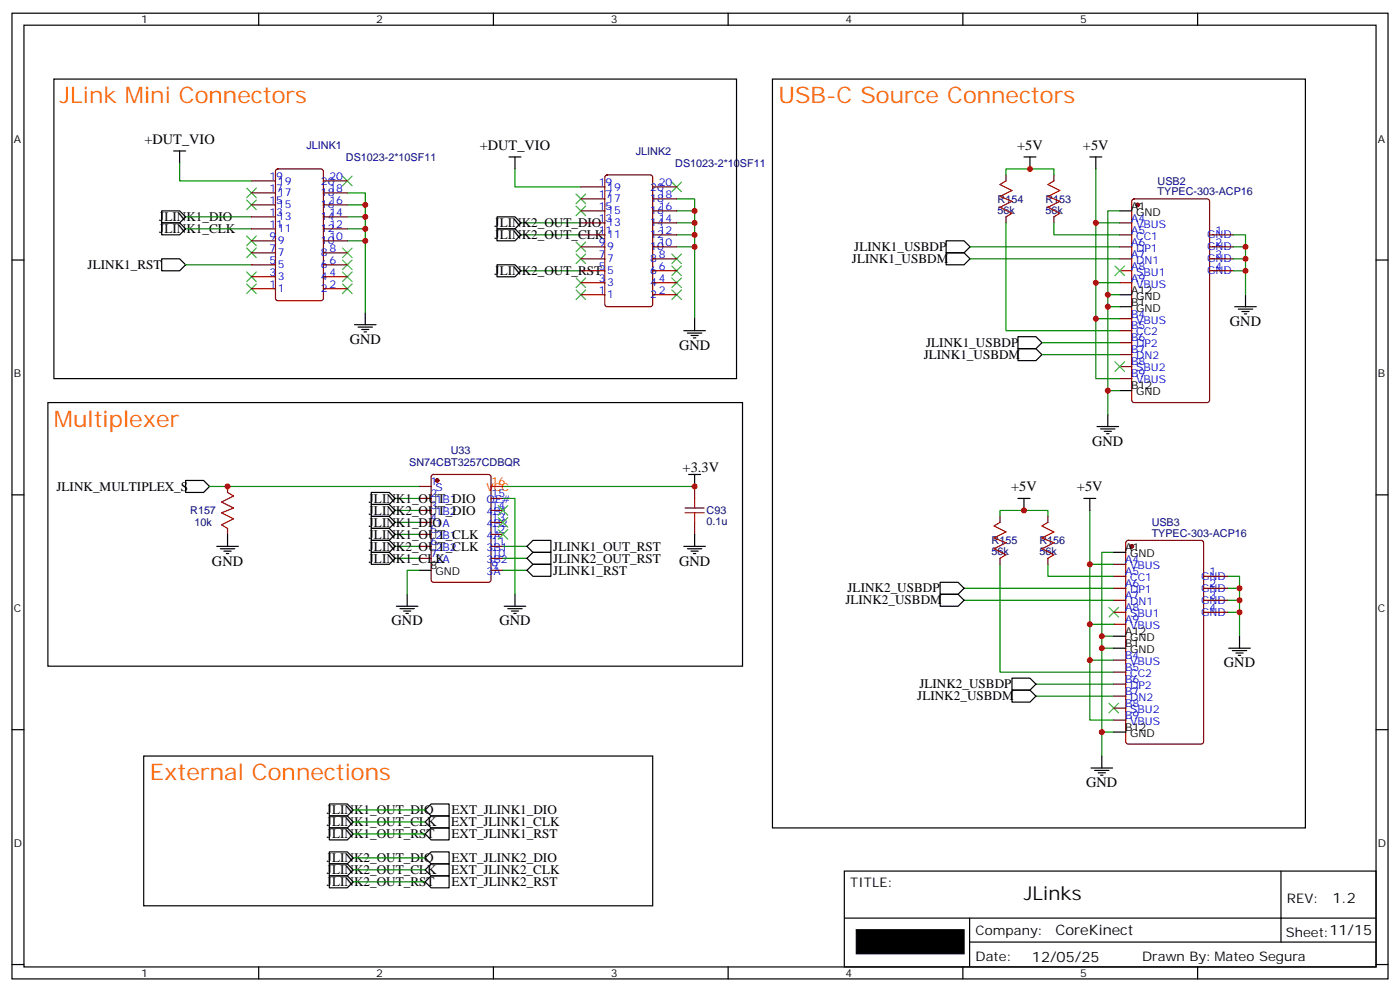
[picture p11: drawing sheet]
<svg xmlns="http://www.w3.org/2000/svg" width="412mm" height="292mm" viewBox="0 0 412 292" stroke-linecap="round" stroke-linejoin="round" font-family="sans-serif">
<g fill="none" stroke="#000" stroke-width=".35">
<path d="M3.5 3.9h405.4v284.3h-405.4zM7.1 7.4h398.2v277.3h-398.2zM76.2 3.9v3.5M145.3 3.9v3.5M214.5 3.9v3.5M283.6 3.9v3.5M352.8 3.9v3.5M15.9 23.3h201.1v88.2h-201.1zM227.5 23.3h157v220.5h-157zM51.2 44.4h3.5M52.9 44.4v3.6M149.9 46.2h3.6"/>
<path d="M151.7 46.2v3.5M301.6 46.2h3.6M303.4 46.2v3.5M321 46.2h3.6M322.8 46.2v3.5M3.5 76.6h3.6M47.6 65.6h5.3l1.8 1.8-1.8 1.7h-5.3zM47.6 76.2h5.3l1.8 1.8-1.8 1.7h-5.3zM47.6 62.1h5.3l1.8 1.8-1.8 1.7h-5.3zM146.4 63.9h5.3l1.8 1.7-1.8 1.8h-5.3zM146.4 78h5.3l1.8 1.7-1.8 1.8h-5.3zM146.4 67.4h5.3l1.8 1.7-1.8 1.8h-5.3z"/>
<path d="M278.7 74.4h5.3l1.8 1.8-1.8 1.8h-5.3zM278.7 70.9h5.3l1.8 1.8-1.8 1.7h-5.3zM329.8 62.1h3.6M405.3 76.6h3.6M104.4 95.6h6.4M105.5 96.3h4.2M106.5 97h2.2M107.2 97.7h.7M107.6 92.1v3.5M201.4 97.4h6.4M202.5 98.1h4.2M203.6 98.8h2.1"/>
<path d="M204.3 99.5h.7M204.6 93.8v3.6M299.9 99.1h5.3l1.7 1.8-1.7 1.8h-5.3zM329.8 86.8h3.6M329.8 90.3h3.6M363.7 90.3h6.4M364.8 91h4.2M365.8 91.7h2.1M366.5 92.4h.7M366.9 86.8v3.5M14.1 118.5h204.6v77.6h-204.6zM299.9 102.7h5.3l1.7 1.7-1.7 1.8h-5.3z"/>
<path d="M329.8 115h3.6M202.8 139.7h3.6M204.6 139.7v3.5M323.1 125.6h6.4M324.2 126.3h4.2M325.3 127h2.1M326 127.7h.7M326.3 122.1v3.5M3.5 145.7h3.6M54.7 141.5h5.3l1.7 1.7-1.7 1.8h-5.3zM67 157.3v3.6M109.4 145h5.3l1.7 1.8-1.7 1.7h-5.3z"/>
<path d="M109.4 152h5.3l1.7 1.8-1.7 1.8h-5.3zM109.4 155.6h5.3l1.7 1.7-1.7 1.8h-5.3zM109.4 148.5h5.3l1.7 1.8-1.7 1.7h-5.3zM109.4 159.1h5.3l1.7 1.8-1.7 1.7h-5.3zM204.6 157.3v3.6M299.9 146.8h3.5M301.6 146.8v3.5M319.3 146.8h3.5M321 146.8v3.5M405.3 145.7h3.6M63.9 160.9h6.3M64.9 161.6h4.2"/>
<path d="M66 162.3h2.1M66.7 163h.7M109.4 162.6h5.3l1.7 1.8-1.7 1.8h-5.3zM116.8 178.5h6.3M117.8 179.2h4.3M118.9 179.9h2.1M119.9 175v3.5M123.5 167.9h3.5M148.5 178.5h6.4M149.6 179.2h4.2M150.6 179.9h2.2M151.7 175v3.5"/>
<path d="M155.2 167.9l1.8-1.7h5.3v3.5h-5.3zM155.2 160.9l1.8-1.8h5.3v3.5h-5.3zM155.2 164.4l1.8-1.8h5.3v3.6h-5.3zM201.4 160.9h6.4M202.5 161.6h4.2M203.6 162.3h2.1M204.3 163h.7M276.9 171.4h5.3l1.8 1.8-1.8 1.8h-5.3zM276.9 175h5.3l1.8 1.7-1.8 1.8h-5.3zM328.1 162.6h3.5M119.6 180.6h.7M151.3 180.6h.7"/>
<path d="M298.1 199.7h5.3l1.8 1.7-1.8 1.8h-5.3zM328.1 190.9h3.5M328.1 187.3h3.5M361.9 190.9h6.4M363 191.6h4.2M364.1 192.3h2.1M364.8 193h.7M365.1 187.3v3.6M3.5 214.8h3.6M298.1 203.2h5.3l1.8 1.8-1.8 1.7h-5.3zM328.1 215.5h3.5M405.3 214.8h3.6"/>
<path d="M42.3 222.6h150v44.1h-150zM97 236.7h5.3l1.8 1.8-1.8 1.7h-5.3zM125.2 238.5l1.8-1.8h5.3v3.5h-5.3zM321.4 226.1h6.3M322.4 226.8h4.3M323.5 227.5h2.1M324.2 228.2h.7M324.6 222.6v3.5M97 240.2h5.3l1.8 1.8-1.8 1.8h-5.3zM97 243.8h5.3l1.8 1.7-1.8 1.8h-5.3zM97 257.9h5.3l1.8 1.7-1.8 1.8h-5.3zM97 250.8h5.3l1.8 1.8-1.8 1.8h-5.3z"/>
<path d="M97 254.4h5.3l1.8 1.7-1.8 1.8h-5.3zM125.2 252.6l1.8-1.8h5.3v3.6h-5.3zM125.2 259.6l1.8-1.7h5.3v3.5h-5.3zM125.2 245.5l1.8-1.7h5.3v3.5h-5.3zM125.2 242l1.8-1.8h5.3v3.6h-5.3zM125.2 256.1l1.8-1.7h5.3v3.5h-5.3zM248.7 256.5h156.6v28.2h-156.6zM377.3 256.5v20.9M248.7 270.3h156.5M285.6 277.4h119.6M285.6 270.3v14.1M3.5 284h3.6"/>
<path d="M76.2 284.7v3.5M145.3 284.7v3.5M214.5 284.7v3.5M283.6 284.7v3.5M352.8 284.7v3.5M405.3 284h3.6"/>
</g>
<g fill="none" stroke="#008700" stroke-width=".35">
<path d="M52.9 48v5.3h21.2M102.3 56.8h5.3v3.5M151.7 49.7v5.3h19.4M199.3 58.6h5.3v3.5M296.3 51.5v-1.8h14.1v1.8M322.8 49.7v15.9h7M54.7 63.9h19.4M54.7 67.4h19.4M54.7 78h19.4M102.3 60.3h5.3v31.8M102.3 63.9h5.3M102.3 67.4h5.3"/>
<path d="M102.3 70.9h5.3M153.5 69.1h17.6M153.5 65.6h17.6M153.5 79.7h17.6M199.3 62.1h5.3v31.7M199.3 72.7h5.3M199.3 69.1h5.3M199.3 65.6h5.3M285.8 72.7h44M285.8 76.2h44M296.3 65.6v31.8h33.5M310.4 65.6v3.5h19.4"/>
<path d="M322.8 65.6v28.2h7M329.8 62.1h-3.5v24.7M363.4 79.7h3.5v7.1M363.4 69.1h3.5v10.6M363.4 72.7h3.5M363.4 76.2h3.5M322.8 93.8v17.7h7M322.8 83.3h7M329.8 90.3h-3.5v24.7M329.8 86.8h-3.5v3.5M306.9 104.4h22.9M306.9 100.9h22.9"/>
<path d="M329.8 115h-3.5v7.1M61.7 143.2h61.8M116.4 146.8h7.1M116.4 157.3h7.1M116.4 153.8h7.1M116.4 150.3h7.1M148.2 146.8h3.5v28.2M148.2 143.2h56.4M294.6 152v-1.7h14.1v1.7M321 150.3v15.9h7.1M116.4 160.9h7.1M116.4 164.4h7.1"/>
<path d="M123.5 167.9h-3.6v7.1M148.2 160.9h7M148.2 167.9h7M148.2 164.4h7M284 176.7h44.1M284 173.2h44.1M294.6 166.2v31.7h33.5M308.7 166.2v3.5h19.4M321 166.2v28.2h7.1M328.1 162.6h-3.5v24.7M361.6 169.7h3.5v10.6M361.6 176.7h3.5"/>
<path d="M361.6 173.2h3.5M321 194.4v17.6h7.1M321 183.8h7.1M328.1 187.3h-3.5v3.6M328.1 190.9h-3.5v24.6M361.6 180.3h3.5v7M305.2 201.4h22.9M305.2 205h22.9M328.1 215.5h-3.5v7.1M104.1 238.5h21.1M104.1 256.1h21.1M104.1 242h21.1"/>
<path d="M104.1 245.5h21.1M104.1 259.6h21.1M104.1 252.6h21.1"/>
</g>
<g fill="none" stroke="#3c3" stroke-width=".35">
<path d="M72.7 55.4l2.8 2.8M72.7 58.9l2.8 2.8M75.5 55.4l-2.8 2.8M75.5 58.9l-2.8 2.8M100.9 51.9l2.8 2.8M103.7 51.9l-2.8 2.8M169.7 57.1l2.8 2.9M172.5 57.1l-2.8 2.9M197.9 53.6l2.8 2.8M200.7 53.6l-2.8 2.8M72.7 69.5l2.8 2.8M72.7 73l2.8 2.8"/>
<path d="M75.5 69.5l-2.8 2.8M75.5 73l-2.8 2.8M100.9 73l2.8 2.8M100.9 76.6l2.8 2.8M103.7 73l-2.8 2.8M103.7 76.6l-2.8 2.8M169.7 74.8l2.8 2.8M169.7 71.3l2.8 2.8M169.7 60.7l2.8 2.8M172.5 74.8l-2.8 2.8M172.5 71.3l-2.8 2.8M172.5 60.7l-2.8 2.8"/>
<path d="M197.9 78.3l2.8 2.8M197.9 74.8l2.8 2.8M200.7 78.3l-2.8 2.8M200.7 74.8l-2.8 2.8M328.4 78.3l2.9 2.8M331.3 78.3l-2.9 2.8M72.7 80.1l2.8 2.8M72.7 83.6l2.8 2.8M75.5 80.1l-2.8 2.8M75.5 83.6l-2.8 2.8M100.9 80.1l2.8 2.8M100.9 83.6l2.8 2.8"/>
<path d="M103.7 80.1l-2.8 2.8M103.7 83.6l-2.8 2.8M169.7 85.4l2.8 2.8M169.7 81.8l2.8 2.9M172.5 85.4l-2.8 2.8M172.5 81.8l-2.8 2.9M197.9 85.4l2.8 2.8M197.9 81.8l2.8 2.9M200.7 85.4l-2.8 2.8M200.7 81.8l-2.8 2.9M328.4 106.5l2.9 2.9M331.3 106.5l-2.9 2.9"/>
<path d="M146.8 148.9l2.8 2.8M146.8 152.4l2.8 2.8M146.8 155.9l2.8 2.8M149.6 148.9l-2.8 2.8M149.6 152.4l-2.8 2.8M149.6 155.9l-2.8 2.8M326.7 178.9l2.8 2.8M329.5 178.9l-2.8 2.8M326.7 207.1l2.8 2.8M329.5 207.1l-2.8 2.8"/>
</g>
<path d="M252.2 273.8h31.8v7h-31.8z" fill="#000" stroke="#000" stroke-width=".35"/>
<g fill="none" stroke="#870000" stroke-width=".35">
<path d="M74.1 56.8h7M74.1 53.3h7M81.4 49.9l.4-.2h12.7l.7 .5v37.6l-.4 .7h-13l-.6-.4-.1-37.7zM95.2 56.8h7.1M95.2 53.3h7.1M171.1 58.6h7.1M171.1 55h7.1M178.4 51.7l.5-.2h12.7l.6 .4 .1 37.7-.5 .7h-12.9l-.7-.5v-37.6zM192.3 58.6h7M192.3 55h7M296.3 51.5v1.8M310.4 51.5v1.8"/>
<path d="M333.6 58.8l.5-.2h21.5l.7 .4v58.8l-.5 .7h-21.7l-.7-.4v-58.8zM74.1 78h7M74.1 74.4h7M74.1 70.9h7M74.1 67.4h7M74.1 63.9h7M74.1 60.3h7M95.2 78h7.1M95.2 74.4h7.1M95.2 70.9h7.1M95.2 67.4h7.1M95.2 63.9h7.1"/>
<path d="M95.2 60.3h7.1M171.1 79.7h7.1M171.1 76.2h7.1M171.1 72.7h7.1M171.1 69.1h7.1M171.1 65.6h7.1M171.1 62.1h7.1M192.3 79.7h7M192.3 76.2h7M192.3 72.7h7M192.3 69.1h7M192.3 65.6h7"/>
<path d="M192.3 62.1h7M296.3 63.9v1.7M310.4 63.9v1.7M329.8 79.7h3.6M329.8 76.2h3.6M329.8 72.7h3.6M329.8 69.1h3.6M329.8 65.6h3.6M356.3 79.7h7.1M356.3 76.2h7.1M356.3 72.7h7.1M356.3 69.1h7.1"/>
<path d="M74.1 85h7M74.1 81.5h7M95.2 85h7.1M95.2 81.5h7.1M171.1 86.8h7.1M171.1 83.3h7.1M192.3 86.8h7M192.3 83.3h7M329.8 83.3h3.6M329.8 93.8h3.6M329.8 97.4h3.6M329.8 100.9h3.6"/>
<path d="M329.8 104.4h3.6M329.8 107.9h3.6M329.8 111.5h3.6M127.2 139.9l.5-.2h16.2l.7 .4v30.6l-.4 .7h-16.5l-.6-.4-.1-30.6zM67 143.2v1.8M67 155.6v1.7M123.5 143.2h3.5M123.5 146.8h3.5M123.5 150.3h3.5M123.5 153.8h3.5M123.5 157.3h3.5M144.6 146.8h3.6"/>
<path d="M144.6 150.3h3.6M144.6 153.8h3.6M144.6 157.3h3.6M204.6 143.2v3.6M204.6 153.8v3.5M294.6 152v1.8M308.7 152v1.8M331.8 159.3l.5-.2h21.5l.7 .4v58.9l-.4 .6-21.8 .1-.6-.5-.1-58.8zM123.5 160.9h3.5M123.5 164.4h3.5M144.6 160.9h3.6M144.6 164.4h3.6"/>
<path d="M144.6 167.9h3.6M294.6 164.4v1.8M308.7 164.4v1.8M328.1 166.2h3.5M328.1 169.7h3.5M328.1 173.2h3.5M328.1 176.7h3.5M354.5 169.7h7.1M354.5 173.2h7.1M354.5 176.7h7.1M328.1 180.3h3.5M328.1 183.8h3.5"/>
<path d="M328.1 194.4h3.5M328.1 197.9h3.5M354.5 180.3h7.1M328.1 201.4h3.5M328.1 205h3.5M328.1 208.5h3.5M328.1 212h3.5"/>
</g>
<g fill="#870000" stroke="#870000" stroke-width=".35">
<circle cx="335.1" cy="60.3" r=".53"/>
<circle cx="333.4" cy="160.9" r=".53"/>
<circle cx="128.8" cy="141.5" r=".53"/>
</g>
<path d="M296.3 53.3l-1.7 1 3.5 1.8-3.5 1.8 3.5 1.4-3.5 1.7 3.5 1.8-1.8 1.1M310.4 53.3l-1.7 1 3.5 1.8-3.5 1.8 3.5 1.4-3.5 1.7 3.5 1.8-1.8 1.1M67 145l1.8 1-3.5 1.8 3.5 1.8-3.5 1.4 3.5 1.8-3.5 1.7 1.7 1.1M201.8 151h5.6M201.8 149.6h5.6M204.6 146.8v2.8M204.6 151v2.8M294.6 153.8l-1.8 1.1 3.5 1.7-3.5 1.8 3.5 1.4-3.5 1.8 3.5 1.7-1.7 1.1M308.7 153.8l-1.8 1.1 3.5 1.7-3.5 1.8 3.5 1.4-3.5 1.8 3.5 1.7-1.7 1.1" fill="none" stroke="#a10000" stroke-width=".35"/>
<path d="M144.6 143.2h3.6" fill="none" stroke="#f00" stroke-width=".35"/>
<g fill="#c00">
<circle cx="107.6" cy="63.9" r=".88"/>
<circle cx="107.6" cy="67.4" r=".88"/>
<circle cx="107.6" cy="70.9" r=".88"/>
<circle cx="204.6" cy="72.7" r=".88"/>
<circle cx="204.6" cy="69.1" r=".88"/>
<circle cx="204.6" cy="65.6" r=".88"/>
<circle cx="204.6" cy="62.1" r=".88"/>
<circle cx="107.6" cy="60.3" r=".88"/>
<circle cx="366.9" cy="79.7" r=".88"/>
<circle cx="366.9" cy="72.7" r=".88"/>
<circle cx="366.9" cy="76.2" r=".88"/>
<circle cx="326.3" cy="115" r=".88"/>
<circle cx="326.3" cy="90.3" r=".88"/>
<circle cx="326.3" cy="86.8" r=".88"/>
<circle cx="322.8" cy="65.6" r=".88"/>
<circle cx="322.8" cy="93.8" r=".88"/>
<circle cx="303.4" cy="49.7" r=".88"/>
<circle cx="301.6" cy="150.3" r=".88"/>
<circle cx="321" cy="194.4" r=".88"/>
<circle cx="321" cy="166.2" r=".88"/>
<circle cx="324.6" cy="187.3" r=".88"/>
<circle cx="324.6" cy="190.9" r=".88"/>
<circle cx="324.6" cy="215.5" r=".88"/>
<circle cx="365.1" cy="176.7" r=".88"/>
<circle cx="365.1" cy="173.2" r=".88"/>
<circle cx="365.1" cy="180.3" r=".88"/>
<circle cx="321" cy="183.8" r=".88"/>
<circle cx="322.8" cy="83.3" r=".88"/>
<circle cx="204.6" cy="143.2" r=".88"/>
<circle cx="67" cy="143.2" r=".88"/>
</g>
<g font-size="6.7" fill="#f60">
<text x="17.6" y="30.3">JLink Mini Connectors</text>
<text x="229.3" y="30.3">USB-C Source Connectors</text>
<text x="15.9" y="125.6">Multiplexer</text>
<text x="44.1" y="229.7">External Connections</text>
</g>
<text font-size="5.6" x="301.6" y="264.9">JLinks</text>
<g font-size="4.2">
<text x="42.6" y="42.3">+DUT_VIO</text>
<text x="141.3" y="44.1">+DUT_VIO</text>
<text x="299.6" y="44.1">+5V</text>
<text x="319" y="44.1">+5V</text>
<text x="362.3" y="96">GND</text>
<text x="103" y="101.2">GND</text>
<text x="200" y="103">GND</text>
<text x="321.7" y="131.2">GND</text>
<text x="201.1" y="139">+3.3V</text>
<text x="297.8" y="144.7">+5V</text>
<text x="317.2" y="144.7">+5V</text>
<text x="62.4" y="166.5">GND</text>
<text x="200" y="166.5">GND</text>
<text x="115.4" y="184.1">GND</text>
<text x="147.1" y="184.1">GND</text>
<text x="360.5" y="196.5">GND</text>
<text x="320" y="231.8">GND</text>
<text x="392.5" y="265.7">1.2</text>
<text x="310.9" y="275.3">CoreKinect</text>
<text x="304" y="283.1">12/05/25</text>
</g>
<g font-size="3.9">
<text x="46.9" y="65.1">JLINK1_DIO</text>
<text x="46.9" y="68.6">JLINK1_CLK</text>
<text x="145.7" y="66.9">JLINK2_OUT_DIO</text>
<text x="145.7" y="70.4">JLINK2_OUT_CLK</text>
<text x="250.9" y="77.6">JLINK1_USBDM</text>
<text x="251.6" y="74">JLINK1_USBDP</text>
<text x="25.8" y="79.2">JLINK1_RST</text>
<text x="145.7" y="81">JLINK2_OUT_RST</text>
<text x="272.1" y="105.8">JLINK1_USBDM</text>
<text x="272.8" y="102.2">JLINK1_USBDP</text>
<text x="16.6" y="144.5">JLINK_MULTIPLEX_S</text>
<text x="108.7" y="148">JLINK1_OUT_DIO</text>
<text x="108.7" y="155.1">JLINK1_DIO</text>
<text x="108.7" y="151.5">JLINK2_OUT_DIO</text>
<text x="108.7" y="158.6">JLINK1_OUT_CLK</text>
<text x="108.7" y="165.6">JLINK1_CLK</text>
<text x="108.7" y="162.1">JLINK2_OUT_CLK</text>
<text x="163" y="162.2">JLINK1_OUT_RST</text>
<text x="163" y="165.7">JLINK2_OUT_RST</text>
<text x="163" y="169.2">JLINK1_RST</text>
<text x="249" y="177.9">JLINK2_USBDM</text>
<text x="249.7" y="174.4">JLINK2_USBDP</text>
<text x="270.8" y="202.6">JLINK2_USBDP</text>
<text x="270.2" y="206.1">JLINK2_USBDM</text>
<text x="96.3" y="239.7">JLINK1_OUT_DIO</text>
<text x="133" y="239.8">EXT_JLINK1_DIO</text>
<text x="96.3" y="243.2">JLINK1_OUT_CLK</text>
<text x="132.9" y="243.3">EXT_JLINK1_CLK</text>
<text x="96.3" y="246.8">JLINK1_OUT_RST</text>
<text x="133" y="246.8">EXT_JLINK1_RST</text>
<text x="96.3" y="253.8">JLINK2_OUT_DIO</text>
<text x="96.3" y="257.4">JLINK2_OUT_CLK</text>
<text x="132.9" y="257.4">EXT_JLINK2_CLK</text>
<text x="133" y="253.9">EXT_JLINK2_DIO</text>
<text x="96.3" y="260.9">JLINK2_OUT_RST</text>
<text x="133" y="260.9">EXT_JLINK2_RST</text>
<text x="250.5" y="261.1">TITLE:</text>
<text x="379.1" y="265.7">REV:</text>
<text x="287.4" y="275.3">Company:</text>
<text x="378.7" y="275.9">Sheet:11/15</text>
<text x="287.4" y="282.9">Date:</text>
<text x="336.4" y="283">Drawn By:Mateo Segura</text>
</g>
<g font-size="3.2">
<text x="41.6" y="6.9">1</text>
<text x="110.8" y="6.9">2</text>
<text x="179.9" y="6.9">3</text>
<text x="249.1" y="6.9">4</text>
<text x="318.2" y="6.9">5</text>
<text x="4.1" y="42">A</text>
<text x="405.9" y="42">A</text>
<text x="333.2" y="61.7">A1</text>
<text x="334.7" y="63.5">GND</text>
<text x="333.2" y="86.4">A12</text>
<text x="333.2" y="90">B1</text>
<text x="334.7" y="88.2">GND</text>
<text x="334.7" y="91.7">GND</text>
<text x="4.1" y="111.1">B</text>
<text x="405.9" y="111.1">B</text>
<text x="333.2" y="114.7">B12</text>
<text x="334.7" y="116.4">GND</text>
<text x="126.8" y="167.6">8</text>
<text x="331.4" y="162.3">A1</text>
<text x="332.9" y="164">GND</text>
<text x="128.3" y="169.3">GND</text>
<text x="4.1" y="180.3">C</text>
<text x="405.9" y="180.3">C</text>
<text x="331.4" y="187">A12</text>
<text x="331.4" y="190.5">B1</text>
<text x="332.9" y="188.7">GND</text>
<text x="332.9" y="192.3">GND</text>
<text x="331.4" y="215.2">B12</text>
<text x="332.9" y="217">GND</text>
<text x="4.1" y="249.4">D</text>
<text x="405.9" y="249.4">D</text>
<text x="41.6" y="287.7">1</text>
<text x="110.8" y="287.7">2</text>
<text x="179.9" y="287.7">3</text>
<text x="249.1" y="287.7">4</text>
<text x="318.2" y="287.7">5</text>
</g>
<g font-size="3.2" fill="#000080">
<text x="90.3" y="43.8">JLINK1</text>
<text x="101.9" y="47.4">DS1023-2*10SF11</text>
<text x="187.3" y="45.6">JLINK2</text>
<text x="198.9" y="49.1">DS1023-2*10SF11</text>
<text x="293.9" y="59.7">R154</text>
<text x="308" y="59.7">R153</text>
<text x="341" y="57.5">TYPEC-303-ACP16</text>
<text x="341" y="54.4">USB2</text>
<text x="293.9" y="62.9">56k</text>
<text x="308" y="62.9">56k</text>
<text x="120.6" y="137.3">SN74CBT3257CDBQR</text>
<text x="132.8" y="133.8">U33</text>
<text x="56" y="151.4">R157</text>
<text x="57.3" y="155">10k</text>
<text x="208.1" y="154.6">0.1u</text>
<text x="208.1" y="151.4">C93</text>
<text x="339.2" y="154.9">USB3</text>
<text x="292.1" y="160.3">R155</text>
<text x="306.2" y="160.3">R156</text>
<text x="339.2" y="158">TYPEC-303-ACP16</text>
<text x="292.1" y="163.4">56k</text>
<text x="306.2" y="163.4">56k</text>
</g>
<g font-size="3.2" fill="#00f">
<text x="79.4" y="52.9">19</text>
<text x="97" y="52.9">20</text>
<text x="79.4" y="60">15</text>
<text x="79.4" y="56.4">17</text>
<text x="81.8" y="57.9">17</text>
<text x="81.8" y="54.3">19</text>
<text x="94.5" y="57.9">18</text>
<text x="94.5" y="54.3">20</text>
<text x="97" y="60">16</text>
<text x="97" y="56.4">18</text>
<text x="176.4" y="58.2">17</text>
<text x="176.4" y="54.7">19</text>
<text x="178.9" y="59.6">17</text>
<text x="178.9" y="56.1">19</text>
<text x="191.6" y="59.6">18</text>
<text x="191.6" y="56.1">20</text>
<text x="194" y="58.2">18</text>
<text x="194" y="54.7">20</text>
<text x="79.4" y="63.5">13</text>
<text x="81.8" y="64.9">13</text>
<text x="81.8" y="61.4">15</text>
<text x="94.5" y="64.9">14</text>
<text x="94.5" y="61.4">16</text>
<text x="97" y="63.5">14</text>
<text x="176.4" y="65.3">13</text>
<text x="176.4" y="61.7">15</text>
<text x="178.9" y="63.1">15</text>
<text x="191.6" y="63.1">16</text>
<text x="194" y="65.3">14</text>
<text x="194" y="61.7">16</text>
<text x="333.2" y="65.3">A4</text>
<text x="79.4" y="70.6">9</text>
<text x="79.4" y="67">11</text>
<text x="81.8" y="72">9</text>
<text x="81.8" y="68.4">11</text>
<text x="94.5" y="72">10</text>
<text x="94.5" y="68.4">12</text>
<text x="97" y="70.6">10</text>
<text x="97" y="67">12</text>
<text x="176.4" y="68.8">11</text>
<text x="178.9" y="70.2">11</text>
<text x="178.9" y="66.7">13</text>
<text x="191.6" y="70.2">12</text>
<text x="191.6" y="66.7">14</text>
<text x="194" y="68.8">12</text>
<text x="333.2" y="68.8">A5</text>
<text x="334.7" y="67">VBUS</text>
<text x="334.7" y="70.6">CC1</text>
<text x="355.6" y="70.2">GND</text>
<text x="358.1" y="68.8">1</text>
<text x="79.4" y="77.6">5</text>
<text x="79.4" y="74.1">7</text>
<text x="81.8" y="75.5">7</text>
<text x="94.5" y="75.5">8</text>
<text x="97" y="77.6">6</text>
<text x="97" y="74.1">8</text>
<text x="176.4" y="75.8">7</text>
<text x="176.4" y="72.3">9</text>
<text x="178.9" y="77.3">7</text>
<text x="178.9" y="73.7">9</text>
<text x="191.6" y="77.3">8</text>
<text x="191.6" y="73.7">10</text>
<text x="194" y="75.8">8</text>
<text x="194" y="72.3">10</text>
<text x="333.2" y="72.3">A6</text>
<text x="333.2" y="75.8">A7</text>
<text x="334.7" y="74.1">DP1</text>
<text x="334.7" y="77.6">DN1</text>
<text x="355.6" y="73.7">GND</text>
<text x="355.6" y="77.3">GND</text>
<text x="358.1" y="72.3">2</text>
<text x="358.1" y="75.8">3</text>
<text x="79.4" y="81.1">3</text>
<text x="81.8" y="82.5">3</text>
<text x="81.8" y="79">5</text>
<text x="94.5" y="82.5">4</text>
<text x="94.5" y="79">6</text>
<text x="97" y="81.1">4</text>
<text x="176.4" y="82.9">3</text>
<text x="176.4" y="79.4">5</text>
<text x="178.9" y="80.8">5</text>
<text x="191.6" y="80.8">6</text>
<text x="194" y="82.9">4</text>
<text x="194" y="79.4">6</text>
<text x="333.2" y="79.4">A8</text>
<text x="333.2" y="82.9">A9</text>
<text x="334.7" y="81.1">SBU1</text>
<text x="355.6" y="80.8">GND</text>
<text x="358.1" y="79.4">4</text>
<text x="79.4" y="84.7">1</text>
<text x="81.8" y="86.1">1</text>
<text x="94.5" y="86.1">2</text>
<text x="97" y="84.7">2</text>
<text x="176.4" y="86.4">1</text>
<text x="178.9" y="87.8">1</text>
<text x="178.9" y="84.3">3</text>
<text x="191.6" y="87.8">2</text>
<text x="191.6" y="84.3">4</text>
<text x="194" y="86.4">2</text>
<text x="334.7" y="84.7">VBUS</text>
<text x="333.2" y="93.5">B4</text>
<text x="334.7" y="95.2">VBUS</text>
<text x="333.2" y="97">B5</text>
<text x="333.2" y="100.5">B6</text>
<text x="334.7" y="98.8">CC2</text>
<text x="333.2" y="104.1">B7</text>
<text x="333.2" y="107.6">B8</text>
<text x="334.7" y="102.3">DP2</text>
<text x="334.7" y="105.8">DN2</text>
<text x="333.2" y="111.1">B9</text>
<text x="334.7" y="109.4">SBU2</text>
<text x="334.7" y="112.9">VBUS</text>
<text x="126.8" y="142.9">1</text>
<text x="126.8" y="146.4">2</text>
<text x="126.8" y="149.9">3</text>
<text x="128.3" y="144.6">S</text>
<text x="128.3" y="148.2">1B1</text>
<text x="143.3" y="148.2">OE#</text>
<text x="144.8" y="149.9">14</text>
<text x="144.8" y="146.4">15</text>
<text x="126.8" y="153.5">4</text>
<text x="128.3" y="151.7">1B2</text>
<text x="128.3" y="155.2">1A</text>
<text x="143.3" y="155.2">4B2</text>
<text x="143.3" y="151.7">4B1</text>
<text x="144.8" y="153.5">13</text>
<text x="126.8" y="157">5</text>
<text x="126.8" y="160.5">6</text>
<text x="128.3" y="158.7">2B1</text>
<text x="143.3" y="158.7">4A</text>
<text x="144.8" y="160.5">11</text>
<text x="144.8" y="157">12</text>
<text x="126.8" y="164">7</text>
<text x="128.3" y="162.3">2B2</text>
<text x="128.3" y="165.8">2A</text>
<text x="143.3" y="165.8">3B2</text>
<text x="143.3" y="162.3">3B1</text>
<text x="144.8" y="167.6">9</text>
<text x="144.8" y="164">10</text>
<text x="331.4" y="165.8">A4</text>
<text x="332.9" y="167.6">VBUS</text>
<text x="143.3" y="169.3">3A</text>
<text x="331.4" y="169.3">A5</text>
<text x="331.4" y="172.9">A6</text>
<text x="332.9" y="171.1">CC1</text>
<text x="353.8" y="170.7">GND</text>
<text x="356.3" y="169.3">1</text>
<text x="356.3" y="172.9">2</text>
<text x="331.4" y="176.4">A7</text>
<text x="331.4" y="179.9">A8</text>
<text x="332.9" y="174.6">DP1</text>
<text x="332.9" y="178.2">DN1</text>
<text x="353.8" y="174.3">GND</text>
<text x="353.8" y="177.8">GND</text>
<text x="356.3" y="176.4">3</text>
<text x="356.3" y="179.9">4</text>
<text x="331.4" y="183.4">A9</text>
<text x="332.9" y="181.7">SBU1</text>
<text x="332.9" y="185.2">VBUS</text>
<text x="353.8" y="181.3">GND</text>
<text x="331.4" y="194">B4</text>
<text x="331.4" y="197.6">B5</text>
<text x="332.9" y="195.8">VBUS</text>
<text x="331.4" y="201.1">B6</text>
<text x="332.9" y="199.3">CC2</text>
<text x="332.9" y="202.8">DP2</text>
<text x="331.4" y="204.6">B7</text>
<text x="331.4" y="208.1">B8</text>
<text x="332.9" y="206.4">DN2</text>
<text x="332.9" y="209.9">SBU2</text>
<text x="331.4" y="211.7">B9</text>
<text x="332.9" y="213.4">VBUS</text>
</g>
<g font-size="3.2" fill="#f00">
<text x="144.8" y="142.9">16</text>
<text x="143.3" y="144.6">VCC</text>
</g>
</svg>
